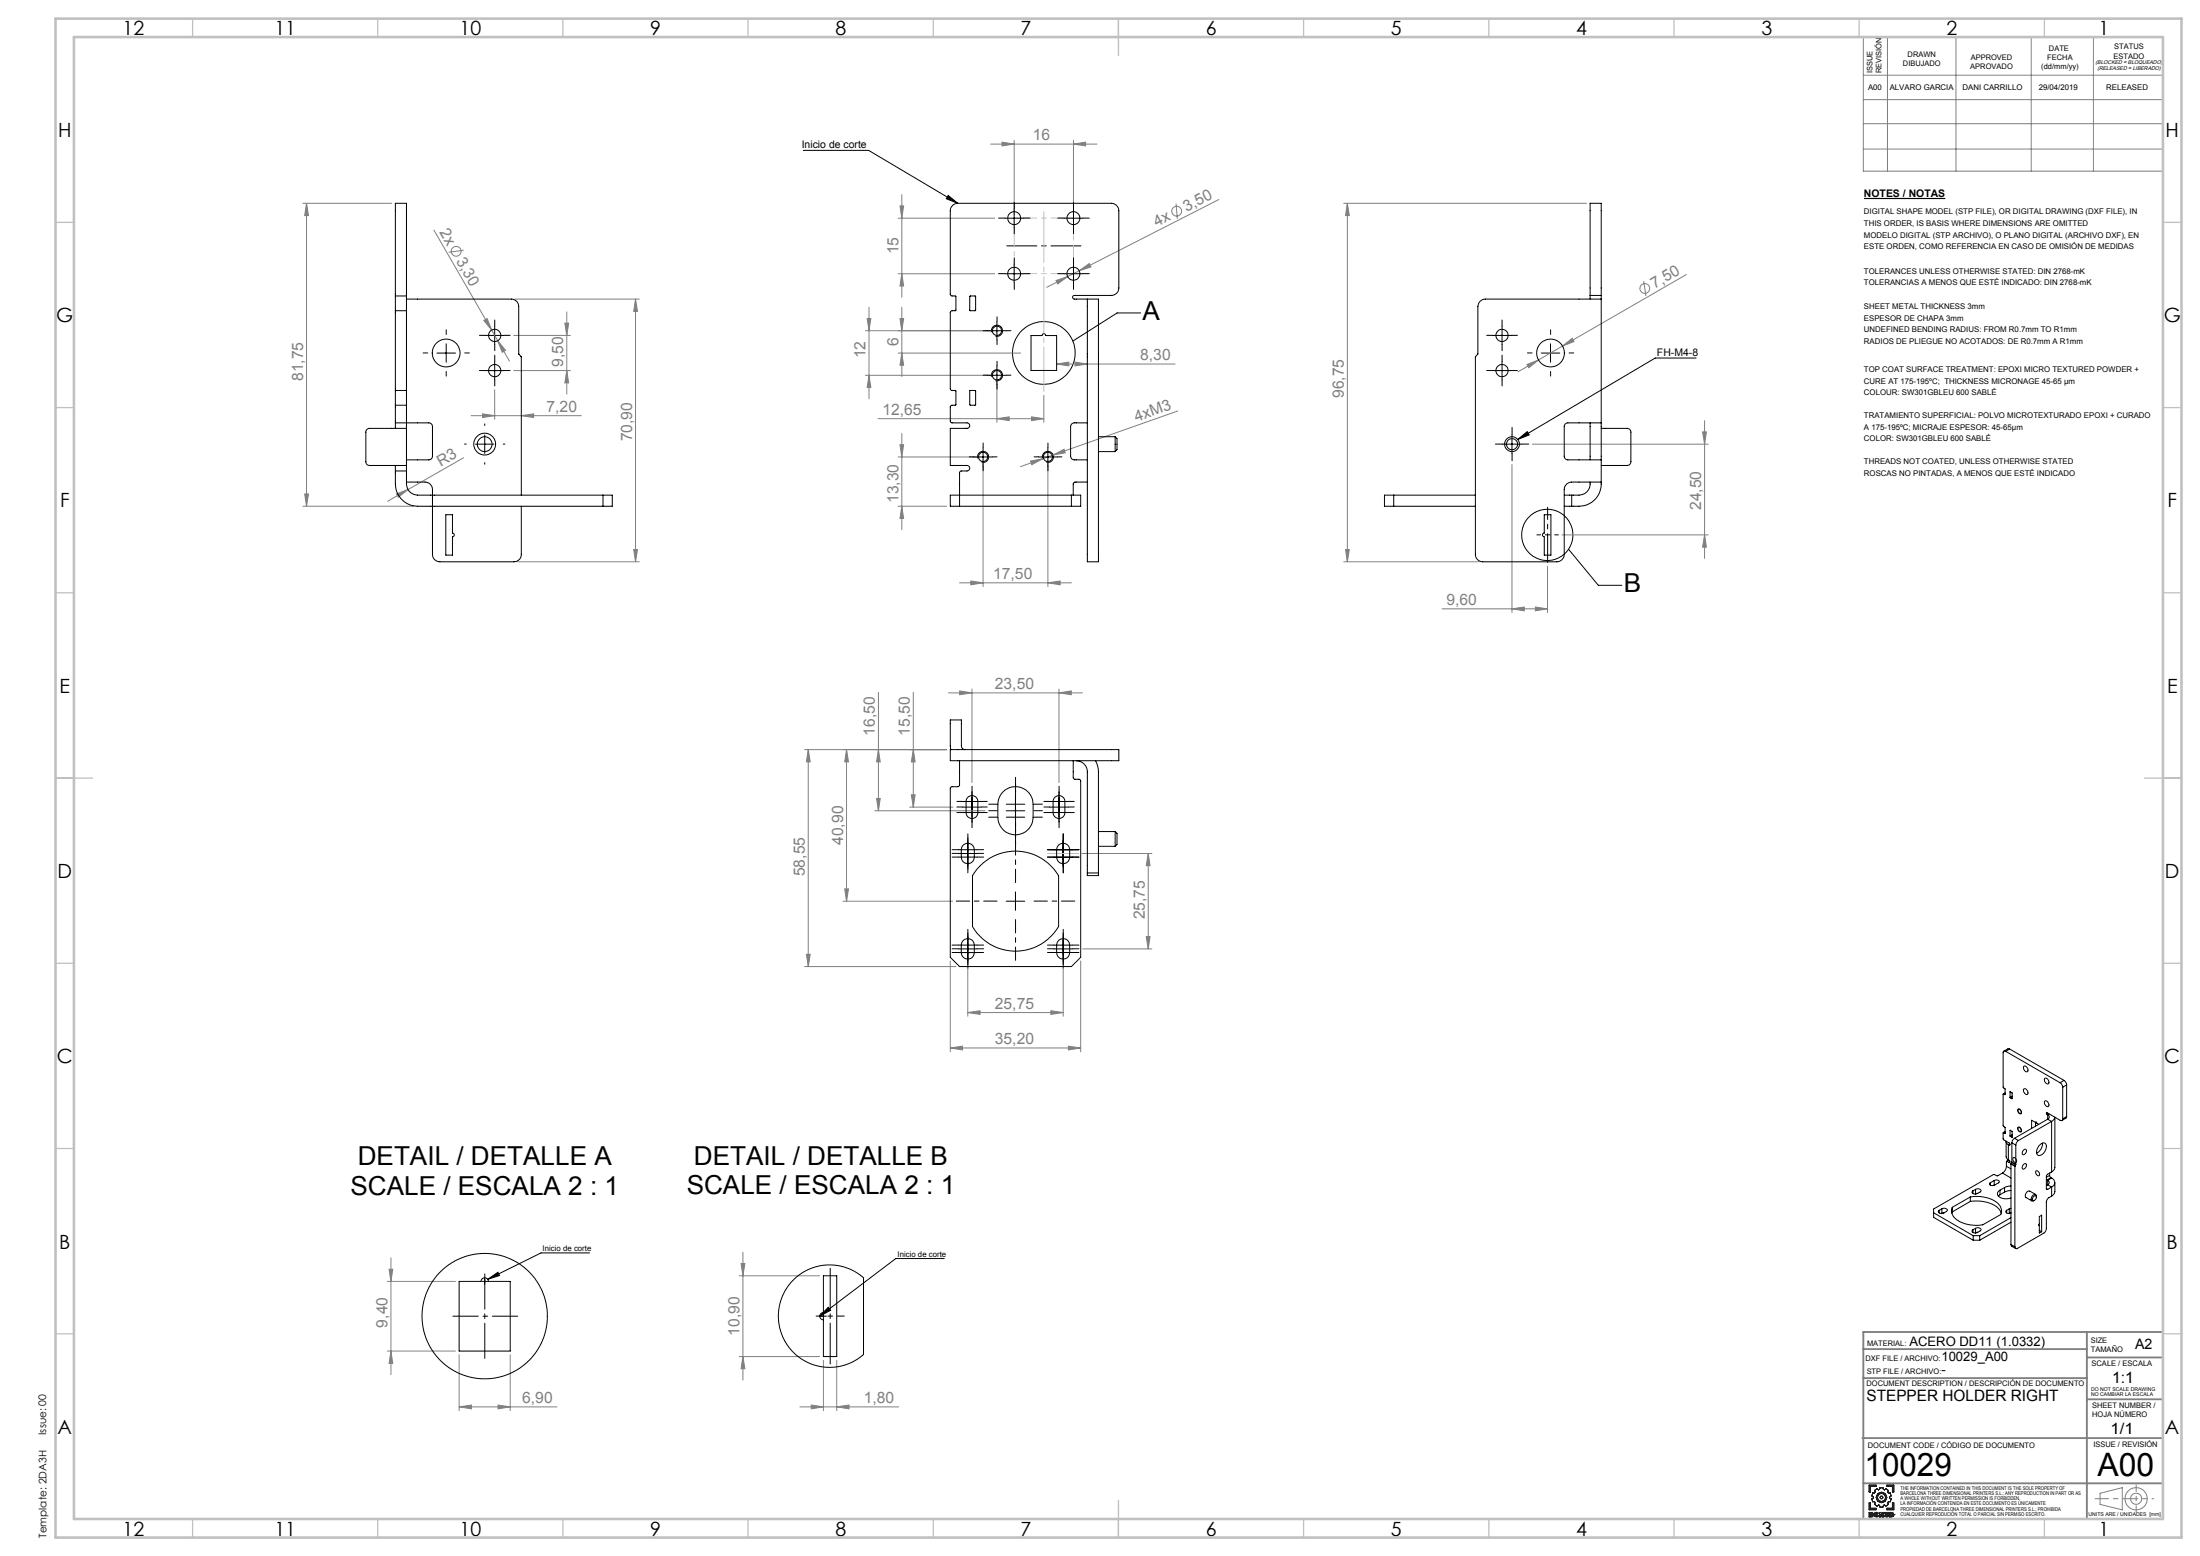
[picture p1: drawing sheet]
<svg xmlns="http://www.w3.org/2000/svg" width="594mm" height="420mm" viewBox="0 0 594 420" stroke-linecap="round" stroke-linejoin="round" font-family="sans-serif">
<path d="M503.3 53.6h21.9" fill="none" stroke="#000" stroke-width=".32"/>
<g fill="none" stroke="#808080" stroke-width=".27">
<path d="M503.1 10h80.9v36.2h-80.9zM509.6 10v36.2M528.1 10v36.2M548.4 10v36.2M565.2 10v36.2M267.5 38.9h28.7M270.5 38.4l3.3 .5-3.3 .5zM273.8 37.9v20M289.8 38.9l3.3-.5v1zM289.8 37.9v20M503.1 20.3h80.9M503.1 26.9h80.9"/>
<path d="M503.1 33.4h80.9M81.8 54.9h24M82.8 54.9v81.7M82.8 54.9l.5 3.3h-1zM242.5 58.9h26.1M243 55.6h1l-.5 3.3zM243.5 52.5v27.7M317.5 55l.4 4M329.1 53.9l-37.7 19.2M362.8 54.9h65.5M363.8 54.9l.5 3.3h-1zM363.8 54.9v96.7"/>
<path d="M503.1 40.2h80.9M117.2 62.1l15.6 27M125.2 67.5l-4.1 .6M242.5 73.9h26.1M243.5 73.9l.5 3.3h-1zM285.1 75.7l3.2-1-2.7 1.9zM288.3 74.7l-5.7 2.9M291.4 73.1l2.7-2 .5 1zM291.4 73.1l-3.1 1.6M443.8 75.8l.6 4.1M455.3 74.1l-33.4 19.3M130.6 86.5l.9-.5 1.3 3.1z"/>
<path d="M132.8 89.1l1.6 2.9M134.4 92l3.1 5.5M134.4 92l2.1 2.6-.9 .5zM138.7 90.5h15.3M139.1 80.7h33.5M152.5 87.2h1l-.5 3.3zM153 84.2v22.2M171.6 80.7l.5 3.3h-1zM171.6 80.7v70.9M233.6 89.3h34.6M234.1 86h1l-.5 3.3zM234.6 82.9v24.8"/>
<path d="M242.5 95.3h33.1M243 86h1l-.5 3.3zM243.5 95.3l.5 3.3h-1zM243.5 82.9v18.8M285.3 98.3l3.3-.6v1.1zM285.3 98.3h32M290.3 97.7l3.3 .6-3.3 .5zM412.3 98.4l3.1-1.2-2.6 2.1zM415.4 97.2l-5.5 3.1M421.9 93.4l2.6-2.1 .5 .9zM421.9 93.4l-6.5 3.8M127.2 112.2h29.8"/>
<path d="M130.3 111.7l3.3 .5-3.3 .5zM133.6 105.2v8M138.7 100h15.3M140.8 112.2l3.3-.5v1zM153 100l.5 3.3h-1zM233.6 101.3h34.6M234.6 101.3l.5 3.3h-1zM237.1 113h44.7M243.5 117v26M269.2 113l3.3-.5v1zM269.2 102.3v11.7M278.5 112.5l3.3 .5-3.3 .5z"/>
<path d="M281.8 106.7v7.3M318 110.9l-33.7 11.9M413.7 119.9h47.5M459.7 116.6h1l-.5 3.3zM460.2 113.5v37.2M81.8 136.6h30M82.3 133.3h1l-.5 3.3zM107 133.3l3.2-1.2-2.6 2.1zM110.2 132.1l-5.5 3.2M125.2 123.6l-15 8.5M242.5 136.6h13.1M242.5 123.3h21.9"/>
<path d="M243 120h1l-.5 3.3zM243.5 136.6l.5 3.3h-1zM265.4 124.3v34M278.2 124.4l3.3-.6-2.9 1.6zM281.5 123.8l-6 2.2M282.9 124.3v34M284.3 122.8l3-1.5 .3 .9zM284.3 122.8l-2.8 1M408.2 125.4v40M139.8 151.6h32.8M171.1 148.3h1l-.5 3.3zM259.1 157.3h30.2"/>
<path d="M262.1 156.8l3.3 .5-3.3 .6zM282.9 157.3l3.3-.5v1.1zM362.8 151.6h36.5M363.3 148.3h1l-.5 3.3zM417.8 152.8v12.6M421.7 144.4h39.5M460.2 144.4l.5 3.3h-1zM389.4 164.3h28.4M408.2 164.3l3.4-.5v1.1zM414.5 163.8l3.3 .5-3.3 .6zM237.2 186.8v32M246.6 186.8v31.1"/>
<path d="M256.1 187h36.2M259.1 186.5l3.3 .5-3.3 .5zM262.4 186v25.2M285.9 187l3.3-.5v1zM285.9 186v25.2M217.2 202.3h38.4M218.2 202.3l.6 3.4h-1.1zM218.2 202.3v58.6M228.6 202.3v41M228.6 202.3l.5 3.4h-1zM236.2 218.8h29.7M236.7 215.5h1l-.5 3.3z"/>
<path d="M237.2 202.3l.5 3.4h-1zM245.6 217.9h11.7M246.1 214.5h1l-.5 3.4zM246.6 202.3l.5 3.4h-1zM228.1 239.9h1l-.5 3.4zM292.1 230.4h18.9M310 230.4v25.7M310 230.4l.5 3.3h-1zM217.7 257.6h1.1l-.6 3.3zM227.6 243.3h29.6M256.6 259.4v24.5M291.8 259.4v24.5"/>
<path d="M292.3 256.1h18.7M309.5 252.8h1l-.5 3.3zM217.2 260.9h40.9M261.3 273.3l3.3-.5v1zM261.3 261.4v12.9M261.3 273.3h25.8M283.7 272.8l3.4 .5-3.4 .5zM287.1 261.4v12.9M256.6 282.9l3.3-.5v1zM256.6 282.9h35.2M288.5 282.4l3.3 .5-3.3 .5zM105.6 339.5v31.5"/>
<path d="M200.6 338v34.5M104.6 345.9h18.4M105.1 342.6h.9l-.4 3.3zM199.6 344.4h21.7M200.1 341h1l-.5 3.4zM104.6 364.7h18.4M105.6 364.7l.4 3.3h-.9zM124 379.7l3.3-.4v1zM124 365.7v15.1M124 379.7h26.4M134.5 379.3l3.3 .4-3.3 .6zM137.8 365.7v15.1"/>
<path d="M199.6 366.2h21.7M200.6 366.2l.5 3.2h-1zM216 379.7h26.6M219 379.3l3.3 .4-3.3 .6zM222.3 367.2v13.6M225.9 379.7l3.3-.4v1zM225.9 367.2v13.6M567 403.1l6-1.6v6l-6-1.4z"/>
<circle cx="317.7" cy="57" r="1.33"/>
<circle cx="123.2" cy="67.8" r="1.32"/>
<circle cx="444.1" cy="77.9" r="1.32"/>
<circle cx="576.7" cy="404.5" r="3"/>
<circle cx="576.8" cy="404.5" r="1.5"/>
</g>
<g fill="none" stroke="#000" stroke-width=".27">
<path d="M216.9 40.6h17.6l24.1 14.3M256 52.8l2.6 2.1-3.1-1.3zM271.3 58.9h5M273.8 56.4v5M287.3 58.9h5M289.8 56.4v5M271.3 73.9h5M273.8 71.4v5M287.3 73.9h5M289.8 71.4v5M118 95.3h5M120.5 92.8v5"/>
<path d="M131.1 90.5h5M133.6 88v5M133.6 97.5v5M266.7 89.3h5M267.7 89.7a1.51 1.51 0 0 1 1.4-1.9 1.51 1.51 0 0 1 1.6 1.7 1.51 1.51 0 0 1-1.9 1.3M269.2 86.8v5M269.2 98.8v5M308 84.5h-6.4l-11.9 7.6M403 90.5h5.1M405.6 88v5M405.6 97.5v5M416.1 95.3h5"/>
<path d="M418.6 92.8v5M457.9 96.6h-11l-37.1 22M128.4 119.9h4.9M130.9 117.4v5M131.1 100h5M266.7 101.3h5M267.7 101.7a1.51 1.51 0 0 1 1.3-1.9 1.51 1.51 0 0 1 1.7 1.6 1.51 1.51 0 0 1-1.9 1.3M403 100h5.1M405.7 119.9h5M408.2 117.4v5M409.8 118.6l2.6-2.1 .5 .9zM262.9 123.3h5"/>
<path d="M264 123.7a1.5 1.5 0 0 1 1.3-1.8 1.5 1.5 0 0 1 1.6 1.6 1.5 1.5 0 0 1-1.9 1.3M265.4 120.8v5.1M280.4 123.3h5M281.5 123.7a1.5 1.5 0 0 1 1.3-1.8 1.5 1.5 0 0 1 1.6 1.6 1.5 1.5 0 0 1-1.9 1.3M282.9 120.8v5.1M423.5 148.3l8.1 9.7h6.3M259.9 217.9h5M259.9 216.3h5M262.4 213.8v6.5M271.7 218.8h5M271.7 217.1h5M274.2 214.6v6.8"/>
<path d="M283.4 217.9h5M283.4 216.3h5M285.9 213.8v6.5M258.8 230.4h5M258.8 229.4h5M261.3 226.9v6M284.6 229.4h5M284.6 231.4h5M287.1 226.9v7M258.8 256.1h5M258.8 257.1h5M261.3 253.6v6"/>
<path d="M271.7 243.3h5M274.2 240.8v4.9M284.6 256.1h5M284.6 255.1h5M287.1 252.6v6M544.8 299.5a.72 .72 0 0 1 .8 .3 .72 .72 0 0 1-.1 .9l-.6-.5zM543.6 312.5a.8 .8 0 0 1 .8 .4 .8 .8 0 0 1-.2 .9 .94 .94 0 0 1-.6-1.3zM544.9 304.3a.76 .76 0 0 1 .8 .4 .76 .76 0 0 1-.2 .9 .94 .94 0 0 1-.6-1.3zM549.8 316a.8 .8 0 0 1 .7 .5 .8 .8 0 0 1-.1 .9 .94 .94 0 0 1-.6-1.4zM159.2 338.2h-13.1l-14.4 7.1M255 339.7h-13.1l-20.6 15.6M130.1 345.9h1.6"/>
<path d="M130.9 345.1v1.6M131.7 345.3l2.7-1.9 .5 .9zM221.5 355.3h1.6M222.3 354.5v1.5M223.6 352.9l.7 .8-3 1.6z"/>
<circle cx="281.8" cy="95.3" r="8.5"/>
<circle cx="417.8" cy="144.4" r="6.9"/>
</g>
<g fill="none" stroke="#191924" stroke-width=".27">
<path d="M504.7 400.9h1.8v.3h-1.5v1.5h-.3zM504.7 405.7h.3v1.4h1.5v.4h-1.8zM505 408.5l.4 .2h-.4zM505 409l.4 .1-.4 .1zM505.3 408.3h-.6v1.2l.9-.1 .1-.3M505.3 408.3l.4 .2M505.4 408.6h.1M505.4 409.1h.1M505.7 408.5h.1M505.7 408.5l-.2 .3 .2 .3M505.7 408.5l-.1 .3 .1 .3M505.7 409.1h.1"/>
<path d="M506 408.9h.1M506 408.9l.2 .3 .5 .3 .5-.3M506 408.9l.3 .5 .5 .1 .4-.3M506.1 402.3l.7-.5 .4 .3 .3-.1 .1-.4h.8l.1 .4 .3 .1 .4-.3 .7 .5-.2 .5 .2 .2h.5l.2 .8-.4 .3v.2l.4 .3-.2 .8h-.5l-.2 .2 .2 .5-.7 .4-.4-.3-.3 .1-.1 .5h-.8l-.1-.5-.3-.1-.4 .3-.7-.4 .2-.5-.2-.2h-.5l-.2-.8 .4-.3v-.2l-.4-.3 .2-.8h.5l.2-.2zM506.4 408.9h.1M506.4 408.9l.3 .3 .2-.2M506.4 408.9l.1 .2 .4-.1M506.9 409l.3 .2M506.9 408.7l-.2-.2-.3 .4M506.9 408.7l-.4-.1-.1 .3M507.2 408.5l-.3 .2M507.2 408.5l-.5-.3-.5 .2-.2 .5"/>
<path d="M507.2 408.5l-.4-.3-.5 .1-.3 .6M507.5 408.3h.3l.5 .6v-.6h.3v1.2h-.3l-.5-.7v.7h-.3zM509.1 409l-.2 .2M509.1 409l.5 .1M509.5 400.9h1.8v1.8h-.3v-1.5h-1.5zM509.5 407.1h1.5v-1.4h.3v1.8h-1.8zM509.6 409.1h.1M509.6 409.1l-.4-.4 .2-.2h-.4v-.2h.9l-.3 .4 .3 .4M509.9 409.1h.1M509.9 409.1l-.2 .3-.3 .1-.5-.3M509.9 409.1l-.2 .3-.8-.2M510.2 408.3l1 .2 .2 .4-.3 .4-.9 .2z"/>
<path d="M510.5 408.5l.4 .1v.5h-.4zM511 408.9h.1M511.4 408.9h.1"/>
<circle cx="508" cy="404.2" r=".39"/>
<circle cx="508" cy="404.2" r="1.45"/>
<circle cx="508" cy="404.2" r="1.15"/>
</g>
<path d="M122.3 355.3h17.5" fill="none" stroke="#000" stroke-width=".27" stroke-dasharray="15.2 1.3 1.3 1.3" stroke-dashoffset="8.4"/>
<path d="M130.9 343.9v22.8" fill="none" stroke="#000" stroke-width=".27" stroke-dasharray="15.2 1.3 1.3 1.3" stroke-dashoffset="5.7"/>
<path d="M224.2 368.2v-25.9" fill="none" stroke="#000" stroke-width=".27" stroke-dasharray="15.2 1.3 1.3 1.3" stroke-dashoffset="4.2"/>
<path d="M228 355.2h-7.6" fill="none" stroke="#000" stroke-width=".27" stroke-dasharray="15.2 1.3 1.3 1.3" stroke-dashoffset="13.3"/>
<g fill="none" stroke="#000" stroke-width=".27" stroke-dasharray="15.2 1.3 1.3 1.3">
<path d="M271.3 58.9h-1.7M273.8 56.4v-1.8M276.3 58.9h1.8M287.3 58.9h-1.7M289.8 56.4v-1.8M292.3 58.9h1.8M271.3 73.9h-1.7M273.8 61.4v1.7M273.8 71.4v-1.8M273.8 76.4v1.7M276.3 73.9h1.8M287.3 73.9h-1.7"/>
<path d="M289.8 61.4v1.7M289.8 71.4v-1.8M289.8 76.4v1.7M292.3 73.9h1.8M115.5 95.3h-1.3M120.5 90.3v-1.3M125.5 95.3h1.2M131.1 90.5h-1.7M133.6 88v-1.6M133.6 93v1.7M133.6 97.5v-1.6M136.1 90.5h1.6"/>
<path d="M266.7 89.3h-1.3M269.2 98.8v-1.3M269.2 86.8v-1.3M269.2 91.8v1.2M271.7 89.3h1.2M403.1 90.5h-1.7M405.6 88v-1.6M405.6 93v1.7M405.6 97.5v-1.6M408.1 90.5h1.6M413.7 95.3h-1.3M418.7 90.3v-1.3"/>
<path d="M423.7 95.3h1.2M120.5 100.3v1.2M125.9 119.9h-.5M130.9 114.9v-.5M131.1 100h-1.7M133.6 102.5v1.7M135.9 119.9h.4M136.1 100h1.6M266.7 101.3h-1.3M269.2 103.8v1.2M271.7 101.3h1.2M403.1 100h-1.7"/>
<path d="M405.6 102.5v1.7M405.8 119.9h-2M408.1 100h1.6M408.3 117.4v-2M410.8 119.9h2M418.7 100.3v1.2M130.9 124.9v.4M262.9 123.3h-1.2M265.4 120.8v-1.2M265.4 125.8v1.3M267.9 123.3h1.3M280.4 123.3h-1.2"/>
<path d="M282.9 120.8v-1.2M282.9 125.8v1.3M285.4 123.3h1.3M408.3 122.4v2M259.9 217.8h-1.6M259.9 216.3h-1.6M259.9 219.3h-1.6M262.4 215.3v-1.6M262.4 218.8v1.6M262.4 213.8v-1.6M262.4 219.3v2.5M262.4 219.3h2.5"/>
<path d="M262.4 219.3v-2.5M262.4 219.3h-2.5M262.4 216.8v-1.6M264.9 217.8h1.6M264.9 216.3h1.6M264.9 219.3h1.6M269.2 218.8h-2.3M269.2 217.1h-2.3M274.2 213.8v-2.2M274.2 212.1v-2.3M274.2 215.6v-2.3M279.2 218.8h2.2"/>
<path d="M279.2 217.1h2.2M283.4 217.8h-1.6M283.4 216.3h-1.6M283.4 219.3h-1.6M285.9 215.3v-1.6M285.9 218.8v1.6M285.9 213.8v-1.6M285.9 219.3v2.5M285.9 219.3h2.5M285.9 219.3v-2.5M285.9 219.3h-2.5M285.9 216.8v-1.6"/>
<path d="M288.4 217.8h1.6M288.4 216.3h1.6M288.4 219.3h1.6M258.8 230.3h-1.7M258.8 229.3h-1.7M258.8 231.3h-1.7M261.3 227.8v-1.7M261.3 232.8v1.8M261.3 231.8v1.8M261.3 226.8v-1.7M261.3 231.3v2.5M261.3 231.3h2.5"/>
<path d="M261.3 231.3v-2.5M261.3 231.3h-2.5M261.3 233.8v1.8M261.3 228.8v-1.7M262.4 220.3v1.6M262.4 221.8v1.6M263.8 230.3h1.8M263.8 229.3h1.8M263.8 231.3h1.8M269.2 220.6h-2.3M274.2 223.8v2.3M274.2 222.1v2.2"/>
<path d="M274.2 220.6v2.5M274.2 220.6h2.5M274.2 220.6v-2.5M274.2 220.6h-2.5M274.2 225.6v2.2M279.2 220.6h2.2M284.6 229.3h-1.8M284.6 231.3h-1.8M285.9 220.3v1.6M285.9 221.8v1.6M287.1 229.3v-2.5M287.1 229.3h-2.5"/>
<path d="M287.1 229.3v2.5M287.1 229.3h2.5M287.1 226.8v-1.7M287.1 231.8v1.8M287.1 228.8v-1.7M287.1 233.8v1.8M289.6 229.3h1.7M289.6 231.3h1.7M258.8 256.1h-1.7M258.8 257.1h-1.7M258.8 255.1h-1.7M261.3 253.6v-1.8"/>
<path d="M261.3 258.6v1.7M261.3 254.6v-1.8M261.3 259.6v1.7M261.3 255.1v-2.5M261.3 255.1h-2.5M261.3 255.1v2.5M261.3 255.1h2.5M261.3 252.6v-1.8M261.3 257.6v1.7M263.8 256.1h1.8M263.8 257.1h1.8M263.8 255.1h1.8"/>
<path d="M284.6 256.1h-1.8M284.6 255.1h-1.8M284.6 257.1h-1.8M287.1 258.6v1.7M287.1 253.6v-1.8M287.1 257.6v1.7M287.1 252.6v-1.8M287.1 257.1v2.5M287.1 257.1h2.5M287.1 257.1v-2.5M287.1 257.1h-2.5M287.1 259.6v1.7"/>
<path d="M287.1 254.6v-1.8M289.6 256.1h1.7M289.6 255.1h1.7M289.6 257.1h1.7"/>
</g>
<path d="M274.2 238.2v-11M269.2 243.2h-11M274.2 248.2v11M279.2 243.2h11" fill="none" stroke="#000" stroke-width=".27" stroke-dasharray="15.2 1.3 1.3 1.3" stroke-dashoffset="11.6"/>
<path d="M271.8 66.4h20" fill="none" stroke="#000" stroke-width=".27" stroke-dasharray="15.2 1.3 1.3 1.3" stroke-dashoffset="7.1"/>
<path d="M417.9 151.8v-14.9" fill="none" stroke="#000" stroke-width=".27" stroke-dasharray="15.2 1.3 1.3 1.3" stroke-dashoffset="7.4"/>
<path d="M415 144.4h5.8" fill="none" stroke="#000" stroke-width=".27" stroke-dasharray="15.2 1.3 1.3 1.3" stroke-dashoffset="14.2"/>
<path d="M565.7 404.5h11.1" fill="none" stroke="#808080" stroke-width=".27" stroke-dasharray="15.2 1.3 1.3 1.3" stroke-dashoffset="11.6"/>
<path d="M576.8 404.5h4.7" fill="none" stroke="#808080" stroke-width=".27" stroke-dasharray="15.2 1.3 1.3 1.3" stroke-dashoffset="14.8"/>
<path d="M576.8 400.8v7.4" fill="none" stroke="#808080" stroke-width=".27" stroke-dasharray="15.2 1.3 1.3 1.3" stroke-dashoffset="13.4"/>
<path d="M503.1 359.5h80.9v50.5h-80.9zM563.5 359.5v50.5M503.1 372h60.4M503.1 364.2h60.4M563.5 366.4h20.5M563.5 377.7h20.5M502.8 388.2h81.2M503.1 400.4h80.9" fill="none" stroke="#808080" stroke-width=".5"/>
<path d="M289.8 58.9h-16M273.8 73.9h16" fill="none" stroke="#c0c0c0" stroke-width=".27" stroke-dasharray="15.2 1.3 1.3 1.3" stroke-dashoffset="9.1"/>
<path d="M273.8 58.9v15M289.8 73.9v-15" fill="none" stroke="#c0c0c0" stroke-width=".27" stroke-dasharray="15.2 1.3 1.3 1.3" stroke-dashoffset="7.5"/>
<path d="M281.8 58.9v46.8" fill="none" stroke="#c0c0c0" stroke-width=".27" stroke-dasharray="15.2 1.3 1.3 1.3" stroke-dashoffset="3.3"/>
<path d="M281.8 58.9v-1.8" fill="none" stroke="#c0c0c0" stroke-width=".27" stroke-dasharray="15.2 1.3 1.3 1.3"/>
<path d="M282.8 230.4h8.3" fill="none" stroke="#c0c0c0" stroke-width=".27"/>
<g fill="none" stroke="#c0c0c0" stroke-width=".35">
<path d="M52 5v5M102 5v5M152 5v5M202 5v5M252 5v5M302 5v10M352 5v5M402 5v5M452 5v5M502 5v5M552 5v5M15 60h5"/>
<path d="M584 60h5M15 110h5M584 110h5M15 160h5M584 160h5M15 210h10M579 210h10M15 260h5M584 260h5M15 310h5M584 310h5M15 360h5"/>
<path d="M584 360h5M52 410v5M102 410v5M152 410v5M202 410v5M252 410v5M302 405v10M352 410v5M402 410v5M452 410v5M502 410v5M552 410v5"/>
</g>
<path d="M15 5h574v410h-574zM20 10h564v400h-564z" fill="none" stroke="#c0c0c0" stroke-width=".7"/>
<g fill="#000">
<path d="M409.8 118.6l2.6-2.1 .5 .9z"/>
<path d="M131.7 345.3l2.7-1.9 .5 .9zM223.6 352.9l.7 .8-3 1.6z"/>
</g>
<g fill="#808080">
<path d="M107 133.3l3.2-1.2-2.6 2.1z"/>
<path d="M270.5 38.4l3.3 .5-3.3 .5zM289.8 38.9l3.3-.5v1zM269.2 113l3.3-.5v1zM278.5 112.5l3.3 .5-3.3 .5z"/>
<path d="M310 230.4l.5 3.3h-1zM309.5 252.8h1l-.5 3.3z"/>
<path d="M134.4 92l1.2 3.1 .9-.5zM130.6 86.5l2.2 2.6-1.3-3.1z"/>
<path d="M414.5 163.8l3.3 .5-3.3 .6zM408.2 164.3l3.4-.5v1.1z"/>
<path d="M130.3 111.7l3.3 .5-3.3 .5zM140.8 112.2l3.3-.5v1zM262.1 156.8l3.3 .5-3.3 .6zM282.9 157.3l3.3-.5v1.1zM259.1 186.5l3.3 .5-3.3 .5zM285.9 187l3.3-.5v1zM261.3 273.3l3.3-.5v1zM283.7 272.8l3.4 .5-3.4 .5zM124 379.7l3.3-.4v1zM134.5 379.3l3.3 .4-3.3 .6zM219 379.3l3.3 .4-3.3 .6zM225.9 379.7l3.3-.4v1z"/>
<path d="M285.3 98.3l3.3-.6v1.1zM290.3 97.7l3.3 .6-3.3 .5z"/>
<path d="M278.2 124.4l.4 1 2.9-1.6zM284.3 122.8l3.3-.6-.3-.9z"/>
<path d="M285.1 75.7l.5 .9 2.7-1.9zM291.4 73.1l3.2-1-.5-1z"/>
<path d="M412.3 98.4l.5 .9 2.6-2.1zM421.9 93.4l3.1-1.2-.5-.9z"/>
<path d="M82.3 133.3h1l-.5 3.3zM82.8 54.9l.5 3.3h-1z"/>
<path d="M243.5 95.3l.5 3.3h-1zM243 86h1l-.5 3.3zM460.2 144.4l.5 3.3h-1zM459.7 116.6h1l-.5 3.3zM228.1 239.9h1l-.5 3.4zM228.6 202.3l.5 3.4h-1zM246.1 214.5h1l-.5 3.4zM246.6 202.3l.5 3.4h-1zM236.7 215.5h1l-.5 3.3zM237.2 202.3l.5 3.4h-1z"/>
<path d="M152.5 87.2h1l-.5 3.3zM153 100l.5 3.3h-1zM171.6 80.7l.5 3.3h-1zM171.1 148.3h1l-.5 3.3zM243 55.6h1l-.5 3.3zM243.5 73.9l.5 3.3h-1zM234.1 86h1l-.5 3.3zM234.6 101.3l.5 3.3h-1zM243 120h1l-.5 3.3zM243.5 136.6l.5 3.3h-1zM363.8 54.9l.5 3.3h-1zM363.3 148.3h1l-.5 3.3zM218.2 202.3l.6 3.4h-1.1zM217.7 257.6h1.1l-.6 3.3zM105.1 342.6h.9l-.4 3.3zM105.6 364.7l.4 3.3h-.9zM200.1 341h1l-.5 3.4zM200.6 366.2l.5 3.2h-1z"/>
<path d="M256.6 282.9l3.3-.5v1zM288.5 282.4l3.3 .5-3.3 .5z"/>
</g>
<path d="M256 52.8l2.6 2.1-3.1-1.3z" fill="#000"/>
<g fill="none" stroke="#000" stroke-width=".27">
<path d="M106.8 79.9v-25h2.9v25M106.8 79.9v4M106.8 79.9h2.9M109.7 79.9v4M261.8 80h1.6l-.1 3.9-1.5-.1zM429.3 79.7v-24.8h3v24.8M429.3 79.7v1M429.3 79.7h3M432.3 79.7v1M106.8 83.9v21.5M106.8 83.9h2.9M109.7 83.9v21.5"/>
<path d="M109.7 80.7h28.4a1.99 1.99 0 0 1 2 2v12.8l.7 .8v37.3M278.4 90.6h2.9a.49 .49 0 0 1 .5-.5 .49 .49 0 0 1 .5 .5h3v9.4h-6.9zM293.6 80.7h3v70.9h-3zM293.6 80.7h-3.5a.49 .49 0 0 1-.5-.5 .49 .49 0 0 1 .5-.5h10a2.05 2.05 0 0 0 2-2v-20.8a2.05 2.05 0 0 0-2-2h-41.5a2.05 2.05 0 0 0-2 2v22.6l.2 .3 1.2 .1 .1 .2v3.6l-1.2 .2-.3 .4v20.7l.3 .4 1.2 .1v3.7l-1.2 .2-.3 .4v3.9l.4 .4h4.1a.74 .74 0 0 1 .7 .8 .74 .74 0 0 1-.7 .7h-4.5v10h4.5a.74 .74 0 0 1 .7 .8 .74 .74 0 0 1-.7 .7l-1.7 .1-.3 .3v9.1M432.3 80.7h-31.3a2.05 2.05 0 0 0-2 2v12.9l-.6 .7v53.3a1.99 1.99 0 0 0 1.9 2h20a2.05 2.05 0 0 0 2-2v-17.5a2.05 2.05 0 0 1 2.1-2h7.9M432.3 80.7v33.4M106.8 109.4v4.7M106.8 105.4v4M106.8 114.1v1.5M106.8 109.4h2.9M106.8 114.1h2.9M106.8 105.4h2.9"/>
<path d="M109.7 115.6h-9.9a1.02 1.02 0 0 0-1 1v8a.97 .97 0 0 0 1 1h9.9M109.7 109.4v4.7M109.7 105.4v4M109.7 114.1v1.5M109.7 114.1h6.1a.96 .96 0 0 1 1 1v8a.96 .96 0 0 1-1 1h-6.1M109.7 115.6v10M261.8 105.4l1.6 .1-.1 3.9-1.5-.1zM293.6 114.1h-3a1.16 1.16 0 0 0-1.5 1v8a1.14 1.14 0 0 0 1.5 1h3M296.6 117.9h4.5M301.1 117.9v4M301.1 117.9a1.93 1.93 0 0 1 .5 2v1.5l-.5 .5M429.3 114.1v10"/>
<path d="M432.3 114.1h-9a.96 .96 0 0 0-1 1v8a.96 .96 0 0 0 1 1h9M432.3 114.1v10M432.3 115.6h7a1.02 1.02 0 0 1 1 1v8a.97 .97 0 0 1-1 1h-7M106.8 127.1v.6a12.8 12.8 0 0 0 .3 5.1 6 6 0 0 0 5.6 3.8h52.6v-3h-52.6a3 3 0 0 1-3-2.9v-3.6M106.8 125.6v1.5M106.8 127.1h2.9M109.7 125.6v1.5M109.7 130.1h5.1a2.05 2.05 0 0 1 2 2v17.5a1.99 1.99 0 0 0 2 2h20a1.99 1.99 0 0 0 2-2v-13M120.4 138.9h1.8v5a.51 .51 0 0 1 .5 .5 .51 .51 0 0 1-.5 .5v4.9h-1.8zM162.8 133.6v3M256.6 133.6h35.2v3h-35.2zM289.3 133.6v3"/>
<path d="M293.6 130.1h-2a1.64 1.64 0 0 0-1.7 .3l-.1 3.2M296.6 121.9h4.5M376.3 133.6v3M398.4 133.6h-24.6v3h24.6M416.9 138.9h1.8v10.9h-1.8v-4.9a.51 .51 0 0 1-.4-.5 .51 .51 0 0 1 .4-.5zM422.3 136.6h2.1M422.3 133.6h2.1M424.4 133.6v3M429.3 130.1a3.1 3.1 0 0 1-3 3.5h-1.9M432.3 130.1a6.1 6.1 0 0 1-6 6.5h-1.9M432.3 124.1v6M256.6 202.3h45.5v3h-45.5z"/>
<path d="M256.7 202.3l-.1-8h3v7a.97 .97 0 0 0 1 1M259.1 205.3l-.1 6.7-.4 .4h-1.6l-.4 .3v45.7l2.5 2.5h30.2l2.5-2.5v-47.7l-.4-.4h-1.2l-.4-.3v-4.7M261.2 215.3a1.6 1.6 0 0 1 1.8-.4 1.6 1.6 0 0 1 1 1.4v3a1.59 1.59 0 0 1-1.6 1.6 1.59 1.59 0 0 1-1.6-1.6l.1-3.3zM270.9 213.6a4.8 4.8 0 0 1 5.2-.9 4.8 4.8 0 0 1 2.8 4.4v3.5a4.8 4.8 0 0 1-4.7 4.7 4.8 4.8 0 0 1-4.8-4.7l.2-4.8 .5-1.2zM284.7 215.3a1.6 1.6 0 0 1 1.8-.4 1.6 1.6 0 0 1 1 1.4v3a1.59 1.59 0 0 1-1.6 1.6 1.59 1.59 0 0 1-1.6-1.6l.1-3.3zM290.6 205.3a2.99 2.99 0 0 1 3 3v27.3M295.8 205.3l.6 1.6 .2 1.4v27.3M260.2 228a1.78 1.78 0 0 1 2.9 1.4v2a1.76 1.76 0 0 1-1.8 1.7 1.76 1.76 0 0 1-1.8-1.7l.1-2.4zM264.6 233.7a13.5 13.5 0 0 1 21.2 2.7v13.7a13.5 13.5 0 0 1-23.2 0v-13.7zM286 228a1.78 1.78 0 0 1 2.8 1.4v2a1.76 1.76 0 0 1-1.7 1.7 1.76 1.76 0 0 1-1.8-1.7l.1-2.4zM293.6 235.6v.7h3v-.7M293.6 235.6h3"/>
<path d="M296.6 228.4h4.5M296.6 224.5h4.5M301.1 224.5v3.9M301.1 224.5l.5 .4v3l-.5 .5M260.2 253.7a1.76 1.76 0 0 1 1.9-.2 1.76 1.76 0 0 1 1 1.6v2a1.76 1.76 0 0 1-1.8 1.8 1.76 1.76 0 0 1-1.8-1.8l.1-2.4zM286 253.7a1.76 1.76 0 0 1 1.8-.2 1.76 1.76 0 0 1 1 1.6v2a1.76 1.76 0 0 1-1.7 1.8 1.76 1.76 0 0 1-1.8-1.8l.1-2.4zM541 295.3h-.2v8.6l.6 .4v1.5M541 295.3l.3 .2M541.4 295.4l-.1 .1M541.4 295l-.5 .3M541.4 295.1l-.4 .2M541.5 283.8a.42 .42 0 0 0-.4-.1 .42 .42 0 0 0-.3 .5v9.3l.6 .4v1.5"/>
<path d="M541.5 283.8l14.7 8.5M542.6 283.2l-.5-.1-1 .6M542.6 283.2l-1.1 .6M542.6 283.2l14.7 8.4M542.7 296.2l.1 .1M542.7 294.7v1.5M542.8 294.7l.5 .3v1.5M542.8 294.7h-.1M542.8 296.3l.4 .3M543.3 296.5l-.1 .1M543.3 295.9l-.6 .3M543.3 296l-.5 .3"/>
<path d="M544.9 299.5a.65 .65 0 0 1 .7 .3 .65 .65 0 0 1-.1 .7 .77 .77 0 0 1-.6-1zM546.5 287.8a.94 .94 0 0 1 .9 .5 .94 .94 0 0 1-.1 1 1.04 1.04 0 0 1-.8-1.5zM546.5 293.9a.96 .96 0 0 1 .9 .5 .96 .96 0 0 1-.1 1 1.09 1.09 0 0 1-.8-1.5zM552.1 291.1a.96 .96 0 0 1 .9 .4 .96 .96 0 0 1 0 1.1 1.09 1.09 0 0 1-.9-1.5zM552.1 297.2a.89 .89 0 0 1 .9 .5 .89 .89 0 0 1-.1 1h-.2a1.11 1.11 0 0 1-.6-1.5zM556.2 292.3l.6 .7 .1 .5M556.9 293.5v8.5M557.3 291.6l.6 .7 .1 .6M557.3 291.6l-1.1 .7M558 292.9l-1.1 .6M558 292.9v8.5M537.4 319.2v.7"/>
<path d="M538.4 318.6a.73 .73 0 0 1 .9-.1 .73 .73 0 0 1 .4 .7l-1.3 .8a.66 .66 0 0 1-.8 0 .66 .66 0 0 1-.3-.7l.1-.1M538.4 318.6l-1 .6M538.4 318.6v1.2M538.4 319.8l-.2 .2M538.8 319.7l-.4 .1M540.7 316.6l-1.4 .8-1.1-.4-16.1 9.3v2.3l10.7 6.2M540.7 316.6l2.3 1.4M541 305.7l-.2 .1 .1 1.7 1.6 1.1a.27 .27 0 0 1 .2 .3 .27 .27 0 0 1-.3 .2M541 305.7l.3 .2M541.4 305.8l-.1 .1M541.4 305.4l-.5 .3M541.4 305.5l-.4 .2"/>
<path d="M541.7 308.2v4.1l.6 .8M541.7 308l.1 .5 .5 .5M541.7 314.8a2.25 2.25 0 0 1-1 1.8M541.7 314.8l1.3 .7M541.9 313.5h-.2v1.3M541.9 313.5l.5 .3M542.3 313.1l.1 .1M542.3 309v4.1M542.3 309l.1 .1M542.4 313.1l-.6 .4M542.4 313.2h.1a.27 .27 0 0 1 .2 .4 .27 .27 0 0 1-.3 .2M542.4 313.2l-.5 .3"/>
<path d="M542.6 308.8l-.3 .2M542.7 306.6v-1.5l.6 .4v1.4M542.7 306.6l.1 .1M542.7 308.9l-.3 .2M542.7 313.6l-.3 .2M542.8 306.7l.4 .3M543 314.2l1 .6M543 314.2v21.7M543 314.1v.1M543 314.1l1.1 .6M543.2 313.8l1 .6M543.2 313.8l-.2 .3"/>
<path d="M543.2 313.7v.1M543.2 313.7l1.1 .6M543.2 308.5l1.1 .6M543.2 308.5v5.2M543.3 306.9l-.1 .1M543.3 306.3l-.6 .3M543.3 306.4l-.5 .3M543.9 307.3l-.6 .7-.1 .5M543.9 307.3l1.1 .6M544 314.8v21.7M544.1 314.7l-.1 .1M544.2 314.4l-.1 .3"/>
<path d="M544.3 314.3l-.1 .1M544.3 309.1v5.2M544.9 304.4a.65 .65 0 0 1 .7 .3 .65 .65 0 0 1-.1 .8 .79 .79 0 0 1-.6-1.1zM545 307.9l-.5 .5-.2 .7M546.4 310.4a.44 .44 0 0 1 .7-.1 .44 .44 0 0 1 0 .7 .59 .59 0 0 1-.4 .6 .59 .59 0 0 1-.7-.3l.1-.4zM546.5 314.2a.49 .49 0 0 1 .7 .2 .49 .49 0 0 1-.2 .6 .53 .53 0 0 1-.4 .6 .53 .53 0 0 1-.6-.4l.1-.5zM549.6 303l.2-.1 .6 .6M549.6 303l-1.1-.6v2.2M549.6 303v1M549.8 302.9l-.2 .1M550.7 309.1a1.02 1.02 0 0 1 1.7-.1 2.4 2.4 0 0 1-2.1 2.9 1.85 1.85 0 0 1 .4-2.8zM551.4 308.6l.1 .5-.4 1-1.2 1.1"/>
<path d="M552.5 318.3l.2 .2M552.7 300.8l-.1-.5 3.6 2.1a.42 .42 0 0 0 .5 .1 .42 .42 0 0 0 .2-.5M552.7 300.8l.2 .1M552.7 318.5l.2 .1M552.9 300.9a.66 .66 0 0 1 .4 .6 .66 .66 0 0 1-.4 .6M552.9 318.6a.66 .66 0 0 1 .4 .6 .66 .66 0 0 1-.4 .6M552.9 302.1l1 .6M552.9 302.1l-9 5.2M552.9 319.8l1 .6M552.9 319.8l-.4 .2M552.9 300.9v1.2M552.9 318.6v1.2"/>
<path d="M553 300.5l-.3 .3M553.2 300.7l-.3 .2M553.4 317.3l.4 .6M553.4 316.6v.7M553.4 317.3l-.9 .5M553.8 317.9l-1.1 .6M553.8 317.9l.1 .1M553.9 316.3l-1.1 .7-.3 .4v3.4M553.9 302.7l.8-.7 .1-.4v13.5l-.3 .7-.6 .5M553.9 318a1.3 1.3 0 0 1 .9 1.2 1.3 1.3 0 0 1-.9 1.2M553.9 302.7l-8.9 5.2M553.9 302.7v13.6"/>
<path d="M553.9 318l-1 .6M554.8 319.2l-.1 2.8-.8 .9M558 301.4l-.1 .3-1.2 .8M558 301.4l-1.1 .6M522.1 327.4l10.7 6.1M523.6 326.7v.7M524.3 326.3a.87 .87 0 0 1 1.4 .5l-.9 .6a.87 .87 0 0 1-1.4-.5l.2-.2M524.3 326.3l-.7 .4M524.3 326.3v1.2M524.3 327.5l-.1 .1M524.9 327.4l-.6 .1M527.1 327.1l-.1 .4"/>
<path d="M527.1 325.9v1.2M532 323.1a8.3 8.3 0 0 1 8.1 2.5l.3 1.3-.2 .9-4.9 2.8a8.3 8.3 0 0 1-8-2.5l-.4-1.3 .2-.9M532 324.3a9 9 0 0 1 7.9 2.2l.4 1M532 323.1l-4.9 2.8M532 323.1v1.2M532 324.3l-4.9 2.8M532.7 321.4v.7M532.7 331.9v.8M532.8 333.5h1.7M532.8 333.5v1.3M532.8 334.8h1.7M533.4 321a.87 .87 0 0 1 1.4 .5l-.9 .6a.87 .87 0 0 1-1.4-.5l.2-.2"/>
<path d="M533.4 331.6a.87 .87 0 0 1 1.4 .5l-1 .6a.84 .84 0 0 1-1.3-.5l.2-.3M533.4 321l-.7 .4M533.4 331.6l-.7 .3M533.4 321v1.2M533.4 331.6v1.2M533.4 332.8h-.1M533.4 322.2l-.1 .1M534 332.6l-.6 .2M534 322.1l-.6 .1M534.5 333.5v1.3M540 321.3a1.09 1.09 0 0 0-.7 1.2 1.09 1.09 0 0 0 1.1 .9l.9 .2 1.7-.2M540 322.5l-.5 .3"/>
<path d="M540 321.3v1.2M541.2 320.6l-1.2 .7M541.2 320.6v1.2M541.2 321.8l-1.2 .7M541.8 326.7a.52 .52 0 0 0-.2 .7 .52 .52 0 0 0 .7 .2l.7-.2M541.8 326.7v.7M542.5 326.3l-.7 .4M542.5 326.3v1.2M542.5 327.5l-.1 .1M543 326.2l-.5 .1M543 320.1l-1.8 .5M543 327.4l-.5 .1"/>
<path d="M543 335.9l.1 .4 1.1 .7M543 321.4l-1.8 .4M543 335.9l1 .6M543 328.7l-8.5 4.8M543 329.9l-8.5 4.9M549 323.1a.47 .47 0 0 1 .7-.3 .47 .47 0 0 1 0 .8 .46 .46 0 0 1-.5 .5 .46 .46 0 0 1-.4-.5zM549.6 322.4l-1.6-.9a1.16 1.16 0 0 0-1 1.7l1.6 .9M549.8 323.1a.59 .59 0 0 0-.5-.8 .59 .59 0 0 0-.7 .7 .64 .64 0 0 0-.2 .7 .64 .64 0 0 0 .6 .4l.3-.1M550.4 330.7l.2 .1M550.6 330.8h-.2l.2-.4v-2l.7-.4v4.5M550.6 330.8v2l.7-.3M550.6 332.1l.7 .4"/>
<path d="M552.5 320.8l.2 .3 .2-.1M552.5 320.8l.4 .2M553.9 322.9l-1 .6-.4 .8v7.3l-.3 .9-7.5 4.5a.44 .44 0 0 1-.5 0 .44 .44 0 0 1-.2-.5M553.9 320.4v2.5M553.9 320.4l-1 .6M124 345.9h5.9a1.01 1.01 0 0 1 1-1 1.01 1.01 0 0 1 1 1h5.9v18.8h-13.8zM214 345.7l1.8-1.6 2.3-1.4 2.1-.8 3.1-.5 2.6 .1 2.3 .6 2.3 .9 2.7 1.9v20.7l-2.3 1.6-2.8 1.3-2.1 .5-3.1 .1-2.4-.5-2.2-.7-2.4-1.4-2-1.8-1.4-1.7-1.2-2.3-.8-2.5-.4-3.3 .3-2.4 .9-2.7 1.2-2.3zM222.3 344.4h3.6v21.8h-3.6v-9.9a1.01 1.01 0 0 1-1-1.1 1.01 1.01 0 0 1 1-1z"/>
<circle cx="273.8" cy="58.9" r="1.75"/>
<circle cx="289.8" cy="58.9" r="1.74"/>
<circle cx="273.8" cy="73.9" r="1.76"/>
<circle cx="289.8" cy="73.9" r="1.75"/>
<circle cx="120.5" cy="95.3" r="3.8"/>
<circle cx="133.6" cy="90.5" r="1.65"/>
<circle cx="269.2" cy="89.3" r="1.25"/>
<circle cx="405.5" cy="90.5" r="1.65"/>
<circle cx="418.6" cy="95.3" r="3.7"/>
<circle cx="130.9" cy="119.9" r="2.95"/>
<circle cx="130.9" cy="119.9" r="2"/>
<circle cx="133.6" cy="100" r="1.65"/>
<circle cx="269.2" cy="101.3" r="1.26"/>
<circle cx="405.5" cy="100" r="1.65"/>
<circle cx="408.2" cy="119.9" r="1.5"/>
<circle cx="408.3" cy="119.9" r="2"/>
<circle cx="265.4" cy="123.3" r="1.25"/>
<circle cx="282.9" cy="123.3" r="1.26"/>
<circle cx="130.9" cy="355.3" r="16.9"/>
</g>
<g font-size="8.7">
<text x="503.4" y="398.4">10029</text>
<text x="566.3" y="398.4">A00</text>
</g>
<g font-size="7.1">
<text x="308.5" y="86.4">A</text>
<text x="438.4" y="159.9">B</text>
<text x="96.6" y="314.4">DETAIL / DETALLE A</text>
<text x="187.4" y="314.3">DETAIL / DETALLE B</text>
<text x="94.6" y="322.5">SCALE / ESCALA 2 : 1</text>
<text x="185.4" y="322.4">SCALE / ESCALA 2 : 1</text>
</g>
<g font-size="5.3">
<text x="33.1" y="9.5">12</text>
<text x="74.1" y="9.5">11</text>
<text x="124.1" y="9.5">10</text>
<text x="175.6" y="9.5">9</text>
<text x="225.6" y="9.5">8</text>
<text x="275.6" y="9.5">7</text>
<text x="325.6" y="9.5">6</text>
<text x="375.6" y="9.5">5</text>
<text x="425.6" y="9.5">4</text>
<text x="475.6" y="9.5">3</text>
<text x="525.6" y="9.5">2</text>
<text x="566.6" y="9.5">1</text>
<text x="15.7" y="37">H</text>
<text x="584.7" y="37">H</text>
<text x="15.2" y="87">G</text>
<text x="584.2" y="87">G</text>
<text x="16.2" y="137">F</text>
<text x="585.2" y="137">F</text>
<text x="16.1" y="187">E</text>
<text x="585.1" y="187">E</text>
<text x="15.5" y="237">D</text>
<text x="584.5" y="237">D</text>
<text x="15.4" y="287">C</text>
<text x="584.4" y="287">C</text>
<text x="16" y="337">B</text>
<text x="585" y="337">B</text>
<text x="15.5" y="387">A</text>
<text x="584.5" y="387">A</text>
<text x="33.1" y="414.5">12</text>
<text x="74.1" y="414.5">11</text>
<text x="124.1" y="414.5">10</text>
<text x="175.6" y="414.5">9</text>
<text x="225.6" y="414.5">8</text>
<text x="275.6" y="414.5">7</text>
<text x="325.6" y="414.5">6</text>
<text x="375.6" y="414.5">5</text>
<text x="425.6" y="414.5">4</text>
<text x="475.6" y="414.5">3</text>
<text x="525.6" y="414.5">2</text>
<text x="566.6" y="414.5">1</text>
</g>
<g font-size="4.2" fill="#808080">
<text x="278.8" y="37.9">16</text>
<text x="320.3" y="57.3" transform="rotate(-27 320.3 57.3)">3,50</text>
<text x="118.6" y="62.6" transform="rotate(60 118.6 62.6)">2x</text>
<text x="312.3" y="61.3" transform="rotate(-27 312.3 61.3)">4x</text>
<text x="123.1" y="70.4" transform="rotate(60 123.1 70.4)">3,30</text>
<text x="242.6" y="68.7" transform="rotate(-90 242.6 68.7)">15</text>
<text x="446.7" y="78" transform="rotate(-30 446.7 78)">7,50</text>
<text x="242.6" y="93.4" transform="rotate(-90 242.6 93.4)">6</text>
<text x="152.1" y="99" transform="rotate(-90 152.1 99)">9,50</text>
<text x="233.7" y="96.8" transform="rotate(-90 233.7 96.8)">12</text>
<text x="307.9" y="97.3">8,30</text>
<text x="81.8" y="102.9" transform="rotate(-90 81.8 102.9)">81,75</text>
<text x="362.9" y="107.4" transform="rotate(-90 362.9 107.4)">96,75</text>
<text x="147.6" y="111.2">7,20</text>
<text x="238.3" y="112.1">12,65</text>
<text x="306.8" y="113.9" transform="rotate(-19 306.8 113.9)">4xM3</text>
<text x="170.7" y="119.1" transform="rotate(-90 170.7 119.1)">70,90</text>
<text x="119" y="126" transform="rotate(-30 119 126)">R3</text>
<text x="242.6" y="135.8" transform="rotate(-90 242.6 135.8)">13,30</text>
<text x="459.3" y="137.7" transform="rotate(-90 459.3 137.7)">24,50</text>
<text x="268.2" y="156.4">17,50</text>
<text x="390.6" y="163.4">9,60</text>
<text x="268.6" y="186">23,50</text>
<text x="236.2" y="198.6" transform="rotate(-90 236.2 198.6)">16,50</text>
<text x="245.6" y="198.6" transform="rotate(-90 245.6 198.6)">15,50</text>
<text x="227.6" y="228.1" transform="rotate(-90 227.6 228.1)">40,90</text>
<text x="217.3" y="236.5" transform="rotate(-90 217.3 236.5)">58,55</text>
<text x="309.1" y="248.2" transform="rotate(-90 309.1 248.2)">25,75</text>
<text x="268.6" y="272.3">25,75</text>
<text x="268.6" y="281.9">35,20</text>
<text x="104.6" y="358.3" transform="rotate(-90 104.6 358.3)">9,40</text>
<text x="199.7" y="360.5" transform="rotate(-90 199.7 360.5)">10,90</text>
<text x="141" y="378.8">6,90</text>
<text x="233.2" y="378.8">1,80</text>
</g>
<g font-size="4.2">
<text x="570.2" y="373.3">1:1</text>
<text x="504" y="378.2">STEPPER HOLDER RIGHT</text>
<text x="569.8" y="387">1/1</text>
</g>
<text font-size="3.9" x="576.5" y="364.1">A2</text>
<g font-size="3.5">
<text x="515.6" y="363.4">ACERO DD11 (1.0332)</text>
<text x="524.2" y="370.9">-</text>
<text x="524.2" y="367.3">10029_A00</text>
</g>
<g font-size="2.8">
<text x="216.5" y="39.9">Inicio de corte</text>
<text x="503.3" y="53.3">NOTES / NOTAS</text>
<text x="447.4" y="96">FH-M4-8</text>
<text x="12.5" y="387.3" transform="rotate(-90 12.5 387.3)">Issue: 00</text>
<text x="12.6" y="415.1" transform="rotate(-90 12.6 415.1)">Template: 2DA3H</text>
</g>
<g font-size="2.1">
<text x="513.8" y="17.9">DIBUJADO</text>
<text x="515.1" y="15.4">DRAWN</text>
<text x="532.1" y="16.3">APPROVED</text>
<text x="552.8" y="16.3">FECHA</text>
<text x="553.2" y="13.8">DATE</text>
<text x="570.7" y="15.8">ESTADO</text>
<text x="570.8" y="13.3">STATUS</text>
<text x="505.5" y="19.8" transform="rotate(-90 505.5 19.8)">ISSUE</text>
<text x="508" y="19.8" transform="rotate(-90 508 19.8)">REVISIÓN</text>
<text x="531.9" y="18.8">APROVADO</text>
<text x="551.1" y="18.8">(dd/mm/yy)</text>
<text x="504.4" y="24.3">A00</text>
<text x="510.2" y="24.3">ALVARO GARCIA</text>
<text x="529.9" y="24.3">DANI CARRILLO</text>
<text x="550.5" y="24.3">29/04/2019</text>
<text x="568.7" y="24.3">RELEASED</text>
<text x="503.3" y="57.9">DIGITAL SHAPE MODEL (STP FILE), OR DIGITAL DRAWING (DXF FILE), IN</text>
<text x="503.3" y="61">THIS ORDER, IS BASIS WHERE DIMENSIONS ARE OMITTED</text>
<text x="503.3" y="64.1">MODELO DIGITAL (STP ARCHIVO), O PLANO DIGITAL (ARCHIVO DXF), EN</text>
<text x="503.3" y="67.2">ESTE ORDEN, COMO REFERENCIA EN CASO DE OMISIÓN DE MEDIDAS</text>
<text x="503.3" y="73.9">TOLERANCES UNLESS OTHERWISE STATED: DIN 2768-mK</text>
<text x="503.3" y="77">TOLERANCIAS A MENOS QUE ESTÉ INDICADO: DIN 2768-mK</text>
<text x="503.3" y="83.4">SHEET METAL THICKNESS 3mm</text>
<text x="503.3" y="86.5">ESPESOR DE CHAPA 3mm</text>
<text x="503.3" y="89.7">UNDEFINED BENDING RADIUS: FROM R0.7mm TO R1mm</text>
<text x="503.3" y="92.8">RADIOS DE PLIEGUE NO ACOTADOS: DE R0.7mm A R1mm</text>
<text x="503.3" y="100.4">TOP COAT SURFACE TREATMENT: EPOXI MICRO TEXTURED POWDER +</text>
<text x="503.3" y="103.5">CURE AT 175-195ºC; THICKNESS MICRONAGE 45-65 µm</text>
<text x="503.3" y="106.6">COLOUR: SW301GBLEU 600 SABLÉ</text>
<text x="503.3" y="112.9">TRATAMIENTO SUPERFICIAL: POLVO MICROTEXTURADO EPOXI + CURADO</text>
<text x="503.3" y="116">A 175-195ºC; MICRAJE ESPESOR: 45-65µm</text>
<text x="503.3" y="119.1">COLOR: SW301GBLEU 600 SABLÉ</text>
<text x="503.3" y="125.3">THREADS NOT COATED, UNLESS OTHERWISE STATED</text>
<text x="503.3" y="128.5">ROSCAS NO PINTADAS, A MENOS QUE ESTÉ INDICADO</text>
<text x="146.5" y="337.7">Inicio de corte</text>
<text x="242.3" y="339.3">Inicio de corte</text>
<text x="504.1" y="363.4">MATERIAL:</text>
<text x="564.5" y="362.4">SIZE</text>
<text x="564.5" y="364.9">TAMAÑO</text>
<text x="503.7" y="367.3">DXF FILE / ARCHIVO:</text>
<text x="504" y="370.9">STP FILE / ARCHIVO:</text>
<text x="564.7" y="368.6">SCALE / ESCALA</text>
<text x="504" y="374">DOCUMENT DESCRIPTION / DESCRIPCIÓN DE DOCUMENTO</text>
<text x="564.9" y="380.1">SHEET NUMBER /</text>
<text x="564.9" y="382.6">HOJA NÚMERO</text>
<text x="504.3" y="390.7">DOCUMENT CODE / CÓDIGO DE DOCUMENTO</text>
<text x="565.2" y="390.5">ISSUE / REVISIÓN</text>
</g>
<g font-size="1.5">
<text x="565.8" y="17.4">(BLOCKED = BLOQUEADO)</text>
<text x="566.3" y="18.8">(RELEASED = LIBERADO)</text>
</g>
<g font-size="1.4">
<text x="564.6" y="375.5">DO NOT SCALE DRAWING</text>
<text x="564.6" y="376.9">NO CAMBIAR LA ESCALA</text>
<text x="513.1" y="402.1">THE INFORMATION CONTAINED IN THIS DOCUMENT IS THE SOLE PROPERTY OF</text>
<text x="513.1" y="403.5">BARCELONA THREE DIMENSIONAL PRINTERS S.L.; ANY REPRODUCTION IN PART OR AS</text>
<text x="513.1" y="404.9">A WHOLE WITHOUT WRITTEN PERMISSION IS FORBIDDEN.</text>
<text x="513.1" y="406.3">LA INFORMACIÓN CONTENIDA EN ESTE DOCUMENTO ES ÚNICAMENTE</text>
<text x="513.1" y="407.7">PROPIEDAD DE BARCELONA THREE DIMENSIONAL PRINTERS S.L.; PROHIBIDA</text>
<text x="513.1" y="409.1">CUALQUIER REPRODUCIÓN TOTAL O PARCIAL SIN PERMISO ESCRITO.</text>
<text x="563.9" y="409.3">UNITS ARE / UNIDADES [mm]</text>
</g>
</svg>
